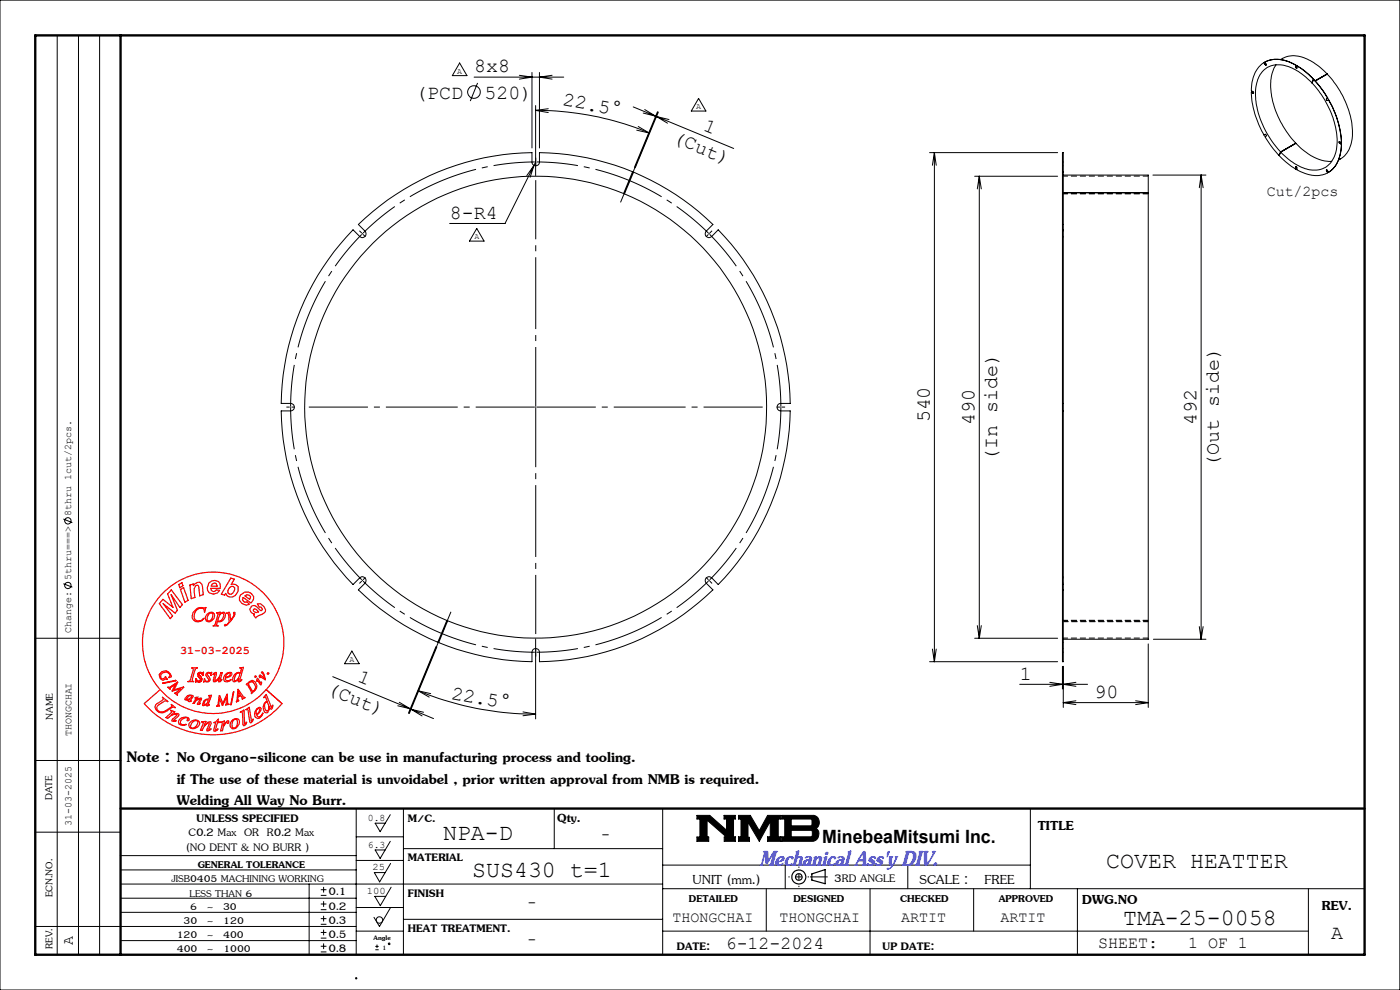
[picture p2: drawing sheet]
<svg xmlns="http://www.w3.org/2000/svg" width="297mm" height="210mm" viewBox="0 0 297 210" stroke-linecap="round" stroke-linejoin="round" font-family="sans-serif">
<g fill="none" stroke="#000" stroke-width=".21">
<path d="M0 0h297v210h-297zM12.1 7.5v195M16.7 7.5v195M21.1 7.5v195M97.5 13.4l1.6 2.6h-3.1zM100.6 16.4h19M101.3 17.6l-1.5 3.8M110.2 16l2.7 .4-2.7 .4M112.9 15.4v16M114.4 15.4v16M117.1 16l-2.7 .4 2.7 .4M265.5 19.6a19.1 19.1 0 0 0 2.6 9"/>
<path d="M265.5 19.6l.3 .2M265.5 19.6l.4 .1M265.9 19.7v.1M265.9 19.7l-.1 .1M268.1 13.3a6.7 6.7 0 0 0-2.6 6l.4 .3 .1 .1-.2 .1M268.1 13.3l.3 .4M268.4 13.2l.2 .6-.2-.1M268.4 13.2a6.7 6.7 0 0 1 6.4 .6M268.4 13.2a6.7 6.7 0 0 1 6.5 .6M268.4 13.7l.2 .1M268.4 13.7h.1M270.7 13.7a10.3 10.3 0 0 0-.5 8.4 21.3 21.3 0 0 0 4.7 8.3"/>
<path d="M271.6 12.6a5.9 5.9 0 0 1 6.4 .3l2 1.3 1.5 1.5M274.8 13.8v.4M274.8 14.2h.1M274.9 14.2l.2 .3M274.9 13.8v.4M274.9 13.8h-.1M275.1 14v.5l-.3-.3M275.1 14l2.2 1.5 1.3 1.3M275.1 14h.1M278.3 17.6a10.4 10.4 0 0 0-7.6-3.9 4.7 4.7 0 0 0-4.2 4.5 17.4 17.4 0 0 0 4.3 13l.9 1M278.6 16.8l-.3 .8M278.6 16.8h.1"/>
<path d="M278.7 16.9l-.4 .7a18.4 18.4 0 0 1 5.3 13.4 4.9 4.9 0 0 1-4.3 5.1 9.9 9.9 0 0 1-7.3-3.5l-.3-.3M278.7 16.9l1.3 1.4 1.7 2.5M278.7 16.9l1.9 2.2 1.1 1.7M278.7 16.8l-.4 .8M281.5 15.7l-2.5 1.5 2.6-1.5a18.5 18.5 0 0 1 5.2 13.8 5.6 5.6 0 0 1-2.8 4.5M281.5 15.7l-2.5 1.4M113.3 35.1l-6.2 12.3h-11.7M113.3 35.1l-1.5 2.1M113.3 35.1l-.8 2.5M113.5 34.4h.1M113.6 23.4a62.4 62.4 0 0 1 24.1 4.8M113.6 34.4h.1"/>
<path d="M113.6 22.4v14.8M113.6 23.4l2.7 .5M113.6 34.4l-.3 .7M116.3 23.1l-2.7 .3M134.3 22.7l4.8 2M134.4 36.5a54.3 54.3 0 0 1 16.8 11.1l-1.4 1.4a.81 .81 0 0 0 0 1.2 .81 .81 0 0 0 1.2 0l1.4-1.5a54.2 54.2 0 0 1 15.2 36.9h-2a.79 .79 0 0 0-.7 .8 .79 .79 0 0 0 .7 .8h2a54.2 54.2 0 0 1-15.2 36.8l-1.4-1.4a.81 .81 0 0 0-1.2 0 .81 .81 0 0 0 0 1.1l1.4 1.4a53.8 53.8 0 0 1-36.8 15.3v-2a.79 .79 0 0 0-.8-.8 .79 .79 0 0 0-.7 .8v2a53.9 53.9 0 0 1-19.8-4.1l1.9-4.6a49 49 0 0 0 63.9-26.6 49 49 0 0 0-26.4-64zM135.1 27.6l2.6 .6M135.4 26.8l2.3 1.4M136.5 24l2.6 .7M136.8 23.2l2.3 1.5M138.1 27.3l-2.6 6.4M139.1 24.7h.2"/>
<path d="M139.3 24.7l16.3 6.8M139.3 24.7l2.3 1.4M139.3 24.7l2.6 .7M139.5 23.7l-4.9 11.8M139.7 23.8l-4.9 11.8M148.2 20.9l1.6 2.7h-3.2zM197.2 32.4h27.2M198.2 32.4v108M198.2 32.4l.4 2.7M198.2 32.4l-.4 2.7M206.8 37.4h17.6M207.8 37.4v98"/>
<path d="M207.8 37.4l.4 2.7M207.8 37.4l-.5 2.7M225.4 36.5v11.1M225.4 36.4v-4h.2v4M225.4 36.4v.1M225.4 36.5h.2M225.4 36.4h.2M225.6 36.5v11.1M225.6 37.1h18v3.7M225.6 36.4v.1M244.6 37.1h11.2M254.8 37.1v98.5"/>
<path d="M254.8 37.1l.4 2.7M254.8 37.1l-.4 2.7M268.4 28.5l.2 .2-.2 .3 .2 .4 1.5 2.1 1.2 1.5M268.4 28.5l-.3 .1M271.4 33l1.3 1.3 2.1 1.6M271.7 32.2l-.4 .8M271.7 32.3l3.2-1.9a10.1 10.1 0 0 0 7.6 3.8M271.7 32.3l-.3 .7M274.8 35.4l.2-.1 .1 .2v.5a6.7 6.7 0 0 0 6.6 .6M274.8 35.4v.5M274.9 35.4h-.1M274.9 35.4l-.1 .5"/>
<path d="M274.9 30.4h.1M274.9 30.4l-3.2 1.8M274.9 35.3v.1M281.4 36.2v-.2l.4 .5M281.4 21l.1 .3 .3-.1M281.4 36v.2M281.4 36.2l.3 .4M281.4 21h.1M281.4 36.2h.1M281.4 21v.2l.2 .1M281.7 20.8l-.3 .2M281.7 20.8h.1"/>
<path d="M281.7 36.6h.1M281.8 21.2a19.7 19.7 0 0 1 2.8 9.1M281.8 21.2h.1a19.3 19.3 0 0 1 2.7 9.1M284.1 30l.1 .4M284.2 30.4l.4 .2M284.2 30.4h.1M284.6 30.6a6.8 6.8 0 0 1-2.8 5.9M284.6 30.3l-.5-.3 .1 .4M284.6 30.6h.1M284.6 30.6a6.7 6.7 0 0 1-2.8 5.9M74.9 48.7l1.4 1.5a.8 .8 0 0 0 1.1 0 .8 .8 0 0 0 0-1.2l-1.4-1.4a53.8 53.8 0 0 1 36.9-15.2v2a.79 .79 0 0 0 .7 .8 .79 .79 0 0 0 .8-.8v-2a53.5 53.5 0 0 1 19.8 4l-1.9 4.7a49 49 0 0 0-63.9 26.5 49 49 0 0 0 26.4 64l-1.9 4.6a53.9 53.9 0 0 1-16.9-11.1l1.4-1.4a.8 .8 0 0 0 0-1.1 .8 .8 0 0 0-1.1 0l-1.4 1.4a54 54 0 0 1-15.2-36.8h1.9a.79 .79 0 0 0 .8-.8 .79 .79 0 0 0-.8-.8h-1.9a54 54 0 0 1 15.2-36.9zM101.1 48.5l1.6 2.6h-3.1z"/>
<path d="M225.4 48.7v36.9M225.4 48.7h.2M225.4 47.6h.2M225.4 47.6v1.1M225.6 48.7v36.9M225.6 40.9h18M225.6 47.6v1.1M225.6 40.8h18M243.6 40.9v94.7M243.6 40.8v.1M225.4 87.2v36.8M225.4 85.6v1.6"/>
<path d="M225.4 87.2h.2M225.4 85.6h.2M225.6 87.2v36.8M225.6 85.6v1.6M13.4 110.1l1.9 .8M7.5 135.4h18.1M13.4 123.8l1.9 .8M74.6 138.1l1.6 2.7h-3.1zM91.8 139l-3.5 8.5M92.5 137.2l-5.9 14.1M92.7 137.2l-5.9 14.2M113.6 135.5v17"/>
<path d="M197.8 137.7l.4 2.7M198.6 137.7l-.4 2.7M206.8 135.4h17.6M207.3 132.7l.5 2.7M208.2 132.7l-.4 2.7M225.4 125.1v15.3h.2v-15.3M225.4 124h.2M225.4 124v1.1M225.4 125.1h.2M225.6 135.6h18.1M225.6 124v1.1M243.6 136.6v13.5"/>
<path d="M244.7 135.6h11.1M254.4 132.9l.4 2.7M255.2 132.9l-.4 2.7M70.6 143.5l16.4 6.8M84.4 149.7l2.6 .6M84.7 149l2.3 1.3M87 150.3l.2 .2M87.2 150.5l4.8 1.9M87.2 150.5l2.7 .6M87.2 150.5l2.3 1.4M88.7 146.5a64.6 64.6 0 0 0 24.9 5M88.7 146.5l2.7 .6"/>
<path d="M88.7 146.5l2.4 1.4M110.9 151l2.7 .5M113.6 151.5l-2.7 .3M197.2 140.4h27.2M216.3 145.2h14.4M222.7 144.7l2.7 .5-2.7 .4M225.4 141.3v4.8M225.6 141.3v8.8M225.6 149h18M225.6 149l2.6 .5M228.2 144.7l-2.6 .5 2.6 .4M228.2 148.7l-2.6 .3"/>
<path d="M240.9 148.7l2.7 .3M243.6 149l-2.7 .5M7.5 176.5h18.1M7.5 161.3h18.2M75.6 171.5v31M75.6 177.5h10M82.8 178.5l-2.2 3.6-1-1.8h2.1M82.8 172.8l-2.2 3.6-1-1.8h2.1M85.6 171.5v31M117.6 171.5v8.5M140.6 171.5v31M147.8 173h2.8l3.5 3.1v-2.4h-.5v-.7h2.4v.7h-.4v3.8h.4v1h-2.4v-1h.5l-4.1-3.5v3.5h.4v1h-2.6v-1h.7v-3.8h-.7z"/>
<path d="M156.7 173h2.5l1.9 3.2 1.7-3.2h2.8v.7h-.5v3.8h.5v1h-2.8v-1h.6v-3.3l-2.3 4.3-2.4-4.1v3.2h.3v.9h-2.3v-1h.5v-3.8h-.5zM165.8 173h6.7a1.49 1.49 0 0 1 1.3 1.1 1.49 1.49 0 0 1-.8 1.6 1.48 1.48 0 0 1 .7 1.7 1.48 1.48 0 0 1-1.4 1.1h-6.5v-1h.7v-3.8h-.7zM167.9 173.7h4.1l.3 .2v1l-.3 .3h-4.1zM167.9 176.1h4.2l.2 .3v.8l-.3 .3h-4.1zM218.6 171.5v17M7.5 196.5h68.1M25.5 181.5h50.1M25.6 187.5h115M25.6 199.5h50M25.6 193.5h50M25.6 190.5h50M25.6 184.5h50"/>
<path d="M65.6 187.5v14.8M68.1 199h1.2M68.1 197.8h1.2M68.1 196.1h1.2M68.1 194.9h1.2M68.1 193h1.2M68.1 191.8h1.2M68.1 189.9h1.2M68.1 188.7h1.2M68.7 188.1v1.2M68.7 191.2v1.2M68.7 194.3v1.2"/>
<path d="M68.7 197.2v1.2M75.6 197.5h10M75.6 192.5h10M75.6 182.5h10M82.8 192.6l-2.3 3.9-1.2-1.9M82.9 183.2l-2.4 3.9-1.1-2h2.3M83 188.2l-2.3 3.9-1.2-2h2.3M85.6 195h55M85.6 180h55M140.6 197.5h137M140.6 183.5h78M140.6 188.5h148.9"/>
<path d="M162.6 188.5v9M166.6 183.5v5M184.6 188.5v14M192.6 183.5v5M206.6 188.5v9M228.6 188.5v13.8M277.6 188.5v13.8M68.1 201.9h1.2M68.1 200.7h1.2M68.7 200.1v1.2M79.6 200.8h.7M79.6 201.5h.7"/>
<path d="M80 200.4v.7"/>
<circle cx="100.5" cy="19.5" r="1.34"/>
<circle cx="14.4" cy="110.5" r=".67"/>
<circle cx="14.4" cy="124.2" r=".68"/>
<circle cx="80.5" cy="195.1" r=".69"/>
<circle cx="82.6" cy="200.2" r=".19"/>
</g>
<path d="M225.6 131.9h18M225.6 131.8h18" fill="none" stroke="#000" stroke-width=".21" stroke-dasharray="1.3 .6" stroke-dashoffset=".2" stroke-linecap="butt"/>
<path d="M243.6 37.4h-18.2M243.6 41.1h-18.2M243.6 41h-18.2M225.4 135.4h18.2M243.6 131.7h-18.2M243.6 131.6h-18.2" fill="none" stroke="#000" stroke-width=".21" stroke-dasharray="1.3 .6" stroke-dashoffset=".1" stroke-linecap="butt"/>
<g fill="none" stroke="#000" stroke-width=".21" stroke-dasharray="1.3 .6" stroke-linecap="butt">
<path d="M225.4 35.2h.2M225.6 34.4h-.2M225.4 49h.2M225.4 50.1h.2M225.4 50.4h.2M225.6 49h-.2M225.6 50.1h-.2M225.4 123.7h.2M225.4 122.6h.2M225.4 138.4h.2M225.6 136.3h-.2M225.6 136.2h-.2"/>
<path d="M225.6 122.6h-.2M225.6 123.7h-.2M225.6 122.3h-.2M225.6 137.6h-.2"/>
</g>
<g fill="none" stroke="#000" stroke-width=".25">
<path d="M172.2 185.4l2.8-.9v3l-2.8-.8z"/>
<circle cx="169.5" cy="186" r=".7"/>
<circle cx="169.5" cy="186" r="1.48"/>
</g>
<g fill="none" stroke="#f00" stroke-width=".25">
<path d="M36.3 125.1l2.4 3.2-.5 .6-1.9-2.8 1.3 3.4-.5 .6-2.5-2.1 2 2.7-.5 .5-2.3-3.2 .8-.9 2.1 1.7-1.1-2.8zM37.9 124l.7-.4 .2 .6-.7 .5zM38.3 125.1l.6-.5 1 2.7-.7 .4zM40.3 124.1l.7-.2v.3l.9-.7h.5a2.85 2.85 0 0 1 .7 2.6l-.7 .3-.2-1.6a.45 .45 0 0 0-.1-.5 .45 .45 0 0 0-.5-.1l-.4 .6 .1 1.9-.7 .3zM41.7 129.1l1-.2 .7 .1 .3-.1-.3 .9a.69 .69 0 0 0-.3-.7 .69 .69 0 0 0-.8-.1 1.7 1.7 0 0 0-.9 2.5 1.34 1.34 0 0 0 1.9-.3l-.5 .5-.8 .2-.6-.1-.5-.5-.2-.5 .3-.9zM43.9 130.3a.87 .87 0 0 1 .9-.5 .87 .87 0 0 1 .7 .8 1.43 1.43 0 0 1-1.3 1.3l-.4-.1a1.04 1.04 0 0 1 .1-1.5zM44.3 123.7a1.34 1.34 0 0 1 1.4-.6 1.34 1.34 0 0 1 1 1.2v.5h-2l.1 .5 .5 .2 .6-.4 .7 .1-.5 .6-.8 .2-.9-.2-.3-.5-.1-.6zM44.4 130.1l.4-.1 .3 .1a1.36 1.36 0 0 1-.8 1.7l-.3-.2a1.51 1.51 0 0 1 .4-1.5zM45 123.9l.5-.3 .4 .2 .1 .5h-1.2zM46 130l.7-.2-.1 .5 .8-.5a.49 .49 0 0 1 .4 .6 1.32 1.32 0 0 1-1.7 1.4l-.2 .8 .4 .1-1.1 .1 .4-.3 .6-2.2v-.2zM46.9 130.2l.3-.1a.53 .53 0 0 1 .2 .8l-.3 .6-.5 .3-.4-.2 .3-1zM48 130.1l.6-.3 .3 1.7 .7-.8a.33 .33 0 0 0 .1-.4 .33 .33 0 0 0-.2-.2l.2-.3 .1 .2a4.3 4.3 0 0 1-2.1 2.8v-.3l.2-.1 .1 .2 .6-.7-.2-1.7z"/>
<path d="M48.7 124.7l.3-.3h.5l.3 .3v.5l-.4 .6-.4 .2h-.3l-.3-.2-.1-.5zM49 122.6l.7 .3-.7 1.1h.9l.6 .4v1l-.6 .9a1.21 1.21 0 0 1-2-.4l-.2 .4-.7-.3zM51 126.2l.9-.6a1.44 1.44 0 0 1 1.9 1.5l-.6 .8-1.6-1.2-.2 .5 .3 .4 .7 .1 .5 .5-.7 .2-.8-.4-.6-.7v-.6zM51.9 126.4l.5-.2 .5 .1 .3 .3-.2 .5zM53.3 128.6a.97 .97 0 0 1 1.5 .4l.5 .6 .3-.1 .1-.3-.2-.2-.1-.2h-.4l-.4-.7h.7l.7 .6 .3 .7a1.67 1.67 0 0 1-1.4 1.2l-.6 .5-.5-.6 .2-.3-.4-.1-.4-.3-.2-.6zM53.8 129.2h.5l.6 .6-.6 .2-.5-.3zM34 146.3a15 15 0 0 1 .8-20.8 15 15 0 0 1 20.8 0 15 15 0 0 1 .9 20.8M34 146.3l-3.4 3a19.5 19.5 0 0 0 29.2 0l-3.3-3M34 146.3a15 15 0 0 0 22.5 0M34.3 142.5l.9-.2a1.62 1.62 0 0 1 1.2 1.3l-.6 .1 .3-.4-.2-.3-.5-.5-.9 .2-.4 .4v.7l.3 .2 .7-.2v-.3l.4 .6-.3-.1-.7 .3-.6-.6-.1-.6zM34.4 147.9l1.2 .9-.5-.1-1.2 .7a.82 .82 0 0 0-.6 .8 .82 .82 0 0 0 .6 .8 2.73 2.73 0 0 0 2.4-1l.2-.3-.1-.3 .8 .7-.6-.1-1.1 .8a1.4 1.4 0 0 1-1.8 .3 1.4 1.4 0 0 1-.7-1.6l1.6-1.1zM34.5 144.9l2.8-.6v.1l-2.7 .6z"/>
<path d="M35.7 145.7l.3 .1 1.6-1.1-.7 1.6 2.1-.5-1.4 1.4v.3l-.5-.5 1.2-.9-1.8 .5 .7-1.4-1.1 .7v.3zM36.2 150.7l.9 .3-.8 .7 .3-.2a1.24 1.24 0 0 1 1.4 0v.3l-1.1 1 .5 .1-.4 .1-.6-.1 .1-.3 1.1-1a1.97 1.97 0 0 0-2 .8l-.4-.2 1.1-1a.31 .31 0 0 0 .1-.3 .31 .31 0 0 0-.2-.2zM38.3 152.4l.3-.1a.96 .96 0 0 1 1.5 .4l-.2 .2a.26 .26 0 0 1-.2-.3 .26 .26 0 0 1 .2-.2 1.2 1.2 0 0 0-1.7 1 1.24 1.24 0 0 0 1.3 .3l-.5 .2-.7-.1-.4-.2v-.6zM39.8 147.6l.5-.2 .7 .3-.7 .9 .3 .1-.7 .1 .3-.5-.4 .2-.5-.1v-.3zM39.9 144.6h.1M40 147.7l.3-.1h.4a.94 .94 0 0 1-1.2 .7zM40.4 153.1a1.06 1.06 0 0 1 1.2-.4 1.06 1.06 0 0 1 .8 .9 1.45 1.45 0 0 1-2.2 .7l-.2-.6zM40.7 141.7h1.1l-.4 .4-.6 1.9v.5l.3 .1h-1.2l.4-.2 .7-2.1v-.5zM40.9 153.2l.4-.3h.4l.3 .2a1.43 1.43 0 0 1-1.3 1.4l-.3-.2v-.4zM41.3 148l.7-.1-.3 .5 .4-.2 .7-.1-.6 1.2h.3l-.6 .2 .6-1.3a1.46 1.46 0 0 0-1.3 1h-.2l.6-1.1zM42.1 142.8l1.1-.2-.2 .7-.1-.4-.4-.2-.3 .3 .7 1.1a.88 .88 0 0 1-1.3 .5l-.1 .1 .1-.7 .2 .3 .4 .3 .3-.2v-.3l-.6-.8zM43.6 148.5l.3-.1 .3 .2a.93 .93 0 0 1-.9 .9z"/>
<path d="M43.9 142.8l1-.2-.1 .7-.1-.4-.4-.2-.3 .3 .6 1.1a.84 .84 0 0 1-1.2 .5l-.2 .1 .2-.7 .1 .3 .4 .3 .3-.2 .1-.3-.6-.8zM44.3 147.5h.6l-.7 2.1 .2-.1-.5 .2 .1-.4-1 .4v-.3l.3-.7 .3-.3 .7-.1 .2-.6zM44.5 153.1l-.4 .1-.8 .8 .4-1-.9 .1a.32 .32 0 0 1 .3 .5l-.6 1.3h.4a2.04 2.04 0 0 1 1.5-1.6l-.5 1.6v.1l.6-.1 .3-.3-.5 .2 .4-1.1a.38 .38 0 0 0-.1-.6M45.3 142.9l.2-.2h.4l-.3 1.7a2.1 2.1 0 0 0 1.2-1.7h.4l-.5 1.7 .4-.2-.6 .5-.1-.3 .2-.8a1.27 1.27 0 0 1-1.2 1 1.6 1.6 0 0 1 .1-1.5l.1-.2-.4 .2zM45.4 153.2l.5-.2 .3-.4v.6h.4l-.5 .1-.4 1.6 .6-.3-.7 .5h-.2l-.1-.3 .5-1.5zM46.5 147.5l-.3 2-.2 .3 .6-.1-.2-.2 .2-1.3 .6 1.4 .8-1.6v1.3l-.1 .2 .7-.1-.3-.1-.1-2-.9 1.9-.7-1.7M47.8 143.1a.82 .82 0 0 1 1.4-.2 1.28 1.28 0 0 1-1.4 .9l.1 .5 .4 .1 .8-.2-.4 .3-.6 .2-.5-.2a1.1 1.1 0 0 1 .2-1.4zM48.1 143.1l.6-.4 .2 .2a1.16 1.16 0 0 1-1.1 .8zM48.3 153.4l.3-.4-.2-.1a1.69 1.69 0 0 0-1 1.1l.2-1-.9 .2 .5 .1-.4 1.7h.4a2.15 2.15 0 0 1 1-1.7l.2 .1M49.2 152.8a.9 .9 0 0 1 1.6 .1 1.47 1.47 0 0 1-1.6 1.7l-.4-.5a1.37 1.37 0 0 1 .4-1.3zM49.5 152.8l.3-.2h.4a1.4 1.4 0 0 1-.4 1.8h-.4a1.57 1.57 0 0 1 .1-1.6zM49.5 146.8l.1-.1-.5 2.8h-.2z"/>
<path d="M50 143.3l.2-.4 .4-.2 .2 .1a1.36 1.36 0 0 1-1 1.6 .83 .83 0 0 1 .2-1.1M50.4 146.3l1.3 1.6 .3 .1-.6 .3v-.3l-.2-.3-.3-.1-.5 .4v.4l.3 .3-.5 .2zM50.5 146.7l.5 .8-.5 .2zM50.9 141.7l.7-.1-.7 2.8 .4-.2-.2 .3-.5 .1 .1-.7-.4 .4-.6 .4a.44 .44 0 0 1-.3-.6 1.45 1.45 0 0 1 1.4-1.4l.2 .1 .2-.7a.22 .22 0 0 0 0-.3 .22 .22 0 0 0-.3-.1zM51 151.1l.8-.5 .2 3 .4-.4-.5 .7-.4-.2-.1-2.6zM52.2 150.5l.7-.5 .5 3 .3-.5-.4 .8-.3-.1-.4-2.7zM52.3 145.1l1.2-.8 .7 .3 .3 .9-.1 .5-1.1 1.1v-.3l-.8-1.5h-.2zM52.8 144.9l.7-.3 .4 .3 .4 .8-.3 .7-.3 .2-1-1.4zM54.1 143.4h.2v.2l-.2 .1zM54.4 150.5l.6-.5 .3 .2a1.5 1.5 0 0 1-.9 1.5l.4 .4 .4-.1 .5-.8a1.27 1.27 0 0 1-1 1.2l-.5-.3a1.58 1.58 0 0 1 .2-1.6zM54.6 144.3l-.1 .2 .1-.6 .8 1 .1-.2-.1 .6-.8-1M54.7 150.3l.2-.1a.92 .92 0 0 1-.5 1.4 1.16 1.16 0 0 1 .3-1.3z"/>
<path d="M55.5 142.5h.1a2.17 2.17 0 0 1 .7 1.7l-1.1-.7-.1 .2v-.5l1 .6zM56.3 149l.3-.1a1.46 1.46 0 0 1 .2 1.9h-.2a1.43 1.43 0 0 1-.3-1.8zM56.5 147.3l1.1 2.8 .3-.5v.4l-.4 .5-.1-.1-.3-.6v.6l-.3 .7-.4 .1a1.32 1.32 0 0 1-.6-1.3 1.32 1.32 0 0 1 .9-1.1l-.4-1-.4 .1zM56.8 142.7l.2 .1-.1 .2-.2-.1z"/>
</g>
<path d="M167.2 186h4.4M169.5 183.8v4.4" fill="none" stroke="#000" stroke-width=".21" stroke-dasharray="15.2 1.3 1.3 1.3" stroke-dashoffset="15" stroke-linecap="butt"/>
<g fill="none" stroke="#000" stroke-width=".21" stroke-dasharray="15.2 1.3 1.3 1.3" stroke-linecap="butt">
<path d="M113.7 34.2v-.7M113.7 34.6v.7M76.7 49.4l-.5-.5M76.9 49.6l-.1 .1M76.9 49.6l.1-.1M76.9 49.6l-.1-.1M76.9 49.6l.1 .1M77 49.7l.5 .5M150.3 49.7l-.5 .5M150.4 49.6v-.1M150.4 49.6l.1 .1M150.4 49.6l.1-.1"/>
<path d="M150.4 49.6v.1M150.6 49.4l.5-.5M61.5 86.4h-.7M61.7 86.4v.1M61.7 86.4v-.1M61.7 86.4h-.1M61.7 86.4h.1M61.9 86.4h.7M113.7 86.4v-.1M113.7 86.4h-.1M113.7 86.4v.1M113.7 86.4h.1"/>
<path d="M165.5 86.4h-.7M165.7 86.4v-.1M165.7 86.4v.1M165.7 86.4h.1M165.7 86.4h-.1M165.9 86.4h.7M76.7 123.3l-.5 .5M76.9 123.1l.1 .1M76.9 123.1h-.1M76.9 123.1l-.1 .1M76.9 123.1h.1M77 123l.5-.5"/>
<path d="M113.7 138.4h.1M113.7 138.4h-.1M113.7 138.4v.1M113.7 138.4v-.1M113.7 138.6v.7M113.7 138.2v-.7M150.3 123l-.5-.5M150.4 123.1h.1M150.4 123.1v.1M150.4 123.1l.1 .1M150.6 123.3l.5 .5M171.8 186h3.8"/>
</g>
<path d="M7.5 7.5h282v195h-282zM25.6 7.5v195M25.6 171.5h263.9M75.6 207.5h.1" fill="none" stroke="#000" stroke-width=".5"/>
<path d="M147.8 173v.7h.7v3.8h-.7v1h2.6v-1h-.4v-3.5l4.1 3.5h-.5v1h2.4v-1h-.4v-3.8h.4v-.7h-2.4v.7h.5v2.4l-3.5-3.1zM156.7 173v.7h.5v3.8h-.5v1h2.3v-.9h-.3v-3.2l2.4 4.1 2.3-4.3v3.3h-.6v1h2.8v-1h-.5v-3.8h.5v-.7h-2.8l-1.7 3.2-1.9-3.2zM167.9 176.1h4.2l.2 .3v.8l-.2 .3h-4.2zM165.8 173v.7h.7v3.8h-.7v1l6.9-.1 .7-.5 .3-.7-.1-1-.6-.5a1.49 1.49 0 0 0 .8-1.6 1.49 1.49 0 0 0-1.3-1.1zM167.9 173.7h4.1l.3 .3v.9l-.3 .3h-4.1z" fill-rule="evenodd" fill="#000"/>
<path d="M113.5 34.4a52 52 0 0 0-36.5 15M76.7 49.7a52 52 0 0 0-15 36.5M150.3 49.4a52 52 0 0 0-36.4-15M61.7 86.6a52 52 0 0 0 15 36.4M165.7 86.2a52 52 0 0 0-15.1-36.5M77 123.3a52 52 0 0 0 36.5 15.1M113.9 138.4a52 52 0 0 0 36.4-15.1M150.6 123a52 52 0 0 0 15.1-36.4" fill="none" stroke="#000" stroke-width=".21" stroke-dasharray="15.2 1.3 1.3 1.3" stroke-dashoffset="6.4" stroke-linecap="butt"/>
<path d="M131.6 42.9l3.5-8.3M95.7 129.8l-3.5 8.3" fill="none" stroke="#000" stroke-width=".21" stroke-dasharray="15.2 1.3 1.3 1.3" stroke-dashoffset="12.6" stroke-linecap="butt"/>
<path d="M113.5 86.4h-48M113.7 86.2v-48M113.7 86.6v47.9M113.9 86.4h47.9" fill="none" stroke="#000" stroke-width=".21" stroke-dasharray="15.2 1.3 1.3 1.3" stroke-dashoffset="2.7" stroke-linecap="butt"/>
<text font-size="7.3" fill="#00f" x="161.1" y="183.7">Mechanical Ass'y DIV.</text>
<g font-size="4.9">
<text x="26.8" y="161.7">Note : No Organo-silicone can be use in manufacturing process and tooling.</text>
<text x="94" y="178.2">NPA-D</text>
<text x="234.7" y="184">COVER HEATTER</text>
<text x="100.2" y="186.1">SUS430 t=1</text>
<text x="238.3" y="196.2">TMA-25-0058</text>
</g>
<g font-size="4.6">
<text x="37.5" y="166.2">if The use of these material is unvoidabel , prior written approval from NMB is required.</text>
<text x="37.5" y="170.8">Welding All Way No Burr.</text>
</g>
<g font-size="4.2">
<text x="100.6" y="15.4">8x8</text>
<text x="88.1" y="20.9">(PCD</text>
<text x="102.8" y="20.9">520)</text>
<text x="119.3" y="22.3" transform="rotate(11 119.3 22.3)">22.5°</text>
<text x="149" y="27.6" transform="rotate(23 149 27.6)">1</text>
<text x="142.5" y="30.1" transform="rotate(23 142.5 30.1)">(Cut)</text>
<text x="95.4" y="46.4">8-R4</text>
<text x="197.2" y="89.6" transform="rotate(-90 197.2 89.6)">540</text>
<text x="206.7" y="90.1" transform="rotate(-90 206.7 90.1)">490</text>
<text x="253.8" y="90.1" transform="rotate(-90 253.8 90.1)">492</text>
<text x="211.5" y="97.8" transform="rotate(-90 211.5 97.8)">(In side)</text>
<text x="258.6" y="99" transform="rotate(-90 258.6 99)">(Out side)</text>
<text x="69.2" y="147" transform="rotate(23 69.2 147)">(Cut)</text>
<text x="75.7" y="144.5" transform="rotate(23 75.7 144.5)">1</text>
<text x="95.6" y="148.2" transform="rotate(11 95.6 148.2)">22.5°</text>
<text x="216.3" y="144.1">1</text>
<text x="232.2" y="148">90</text>
<text x="220.1" y="176.1">TITLE</text>
<text x="146.9" y="187.4">UNIT (mm.)</text>
<text x="195.1" y="187.4">SCALE :</text>
<text x="208.9" y="187.4">FREE</text>
<text x="229.6" y="191.8">DWG.NO</text>
<text x="280.4" y="193.1">REV.</text>
<text x="282.4" y="199.2">A</text>
</g>
<g font-size="3.9">
<text x="118.2" y="174.4">Qty.</text>
<text x="174.4" y="178.9">MinebeaMitsumi Inc.</text>
<text x="154" y="201.4">6-12-2024</text>
</g>
<g font-size="3.5">
<text x="40" y="177.3">C0.2 Max OR R0.2 Max</text>
<text x="41.7" y="174.4">UNLESS SPECIFIED</text>
<text x="86.5" y="174.4">M/C.</text>
<text x="39.4" y="180.5">(NO DENT &amp; NO BURR )</text>
<text x="86.5" y="182.6">MATERIAL</text>
<text x="69.7" y="189.9">0.1</text>
<text x="86.5" y="190.2">FINISH</text>
<text x="177" y="187.1">3RD ANGLE</text>
<text x="69.7" y="196">0.3</text>
<text x="69.7" y="192.9">0.2</text>
<text x="86.5" y="197.7">HEAT TREATMENT.</text>
<text x="69.7" y="201.9">0.8</text>
<text x="69.7" y="199">0.5</text>
<text x="143.6" y="201.5">DATE:</text>
<text x="187.2" y="201.5">UP DATE:</text>
<text x="233" y="201.1">SHEET:</text>
<text x="252" y="201.1">1 OF 1</text>
</g>
<g font-size="3.2">
<text x="268.7" y="41.5">Cut/2pcs</text>
<text x="11.2" y="152.7" transform="rotate(-90 11.2 152.7)">NAME</text>
<text x="11" y="169.8" transform="rotate(-90 11 169.8)">DATE</text>
<text x="127.6" y="178.1">-</text>
<text x="42" y="184.2">GENERAL TOLERANCE</text>
<text x="11.1" y="190.3" transform="rotate(-90 11.1 190.3)">ECN.NO.</text>
<text x="36.4" y="187.1">JISB0405 MACHINING WORKING</text>
<text x="40.2" y="190.3">LESS THAN 6</text>
<text x="146.1" y="191.4">DETAILED</text>
<text x="168.3" y="191.4">DESIGNED</text>
<text x="190.9" y="191.4">CHECKED</text>
<text x="211.9" y="191.4">APPROVED</text>
<text x="38.9" y="195.9">30 ~ 120</text>
<text x="40.4" y="193.1">6 ~ 30</text>
<text x="111.9" y="192.3">-</text>
<text x="142.7" y="195.5">THONGCHAI</text>
<text x="165.3" y="195.5">THONGCHAI</text>
<text x="191.2" y="195.5">ARTIT</text>
<text x="212.3" y="195.5">ARTIT</text>
<text x="11.1" y="201.3" transform="rotate(-90 11.1 201.3)">REV.</text>
<text x="15.5" y="200.6" transform="rotate(-90 15.5 200.6)">A</text>
<text x="37.5" y="199.1">120 ~ 400</text>
<text x="37.5" y="202">400 ~ 1000</text>
<text x="111.9" y="200.3">-</text>
</g>
<text font-size="2.5" fill="#f00" x="38.2" y="138.8">31-03-2025</text>
<g font-size="2.1">
<text x="15.1" y="109.4" transform="rotate(-90 15.1 109.4)">8thru 1cut/2pcs.</text>
<text x="15.1" y="123.1" transform="rotate(-90 15.1 123.1)">5thru===&gt;</text>
<text x="15.1" y="134.2" transform="rotate(-90 15.1 134.2)">Change:</text>
<text x="15.2" y="156.2" transform="rotate(-90 15.2 156.2)">THONGCHAI</text>
<text x="15.2" y="175.3" transform="rotate(-90 15.2 175.3)">31-03-2025</text>
<text x="78" y="179.8">6.3</text>
<text x="78" y="174.1">0.8</text>
<text x="79.1" y="184.6">25</text>
<text x="77.8" y="189.6">100</text>
<text x="79.3" y="199.3">Angle</text>
<text x="81.1" y="201.4">1</text>
</g>
<g font-size="1.8">
<text x="97" y="15.6">A</text>
<text x="147.7" y="23.1">A</text>
<text x="100.6" y="50.7">A</text>
<text x="74.1" y="140.4">A</text>
</g>
</svg>
